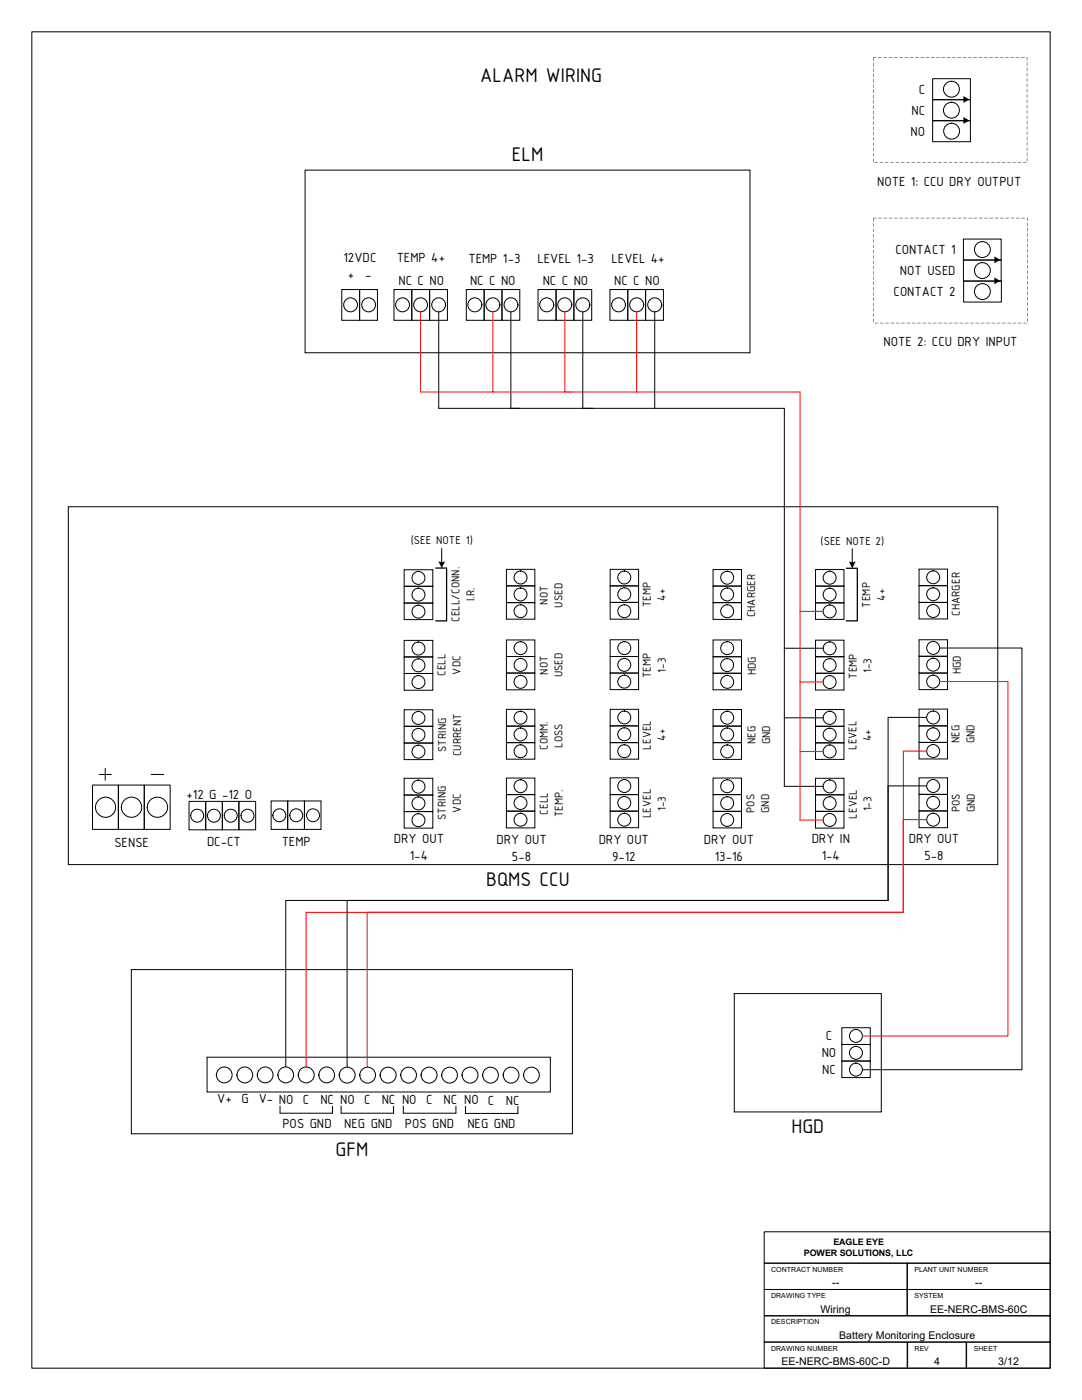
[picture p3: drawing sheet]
<svg xmlns="http://www.w3.org/2000/svg" width="216mm" height="279mm" viewBox="0 0 216 279" stroke-linecap="round" stroke-linejoin="round" font-family="sans-serif">
<g fill="none" stroke="#000" stroke-width=".2">
<path d="M6.3 6.3h203.2v266.7h-203.2zM186.1 19.9h7.5v4.2h-7.5zM186.1 15.7h7.5v4.2h-7.5zM60.9 34h88.7v36.4h-88.7zM186.1 24.1h7.5v4.2h-7.5zM68.2 57.8h3.6v6.1h-3.6zM71.8 57.8h3.5v6.1h-3.5zM78.6 57.8h3.6v6.1h-3.6zM82.2 57.8h3.5v6.1h-3.5zM85.7 57.8h3.6v6.1h-3.6zM93 57.8h3.6v6.1h-3.6zM96.6 57.8h3.6v6.1h-3.6z"/>
<path d="M100.2 57.8h3.5v6.1h-3.5zM107.4 57.8h3.6v6.1h-3.6zM111 57.8h3.5v6.1h-3.5zM114.5 57.8h3.6v6.1h-3.6zM121.7 57.8h3.6v6.1h-3.6zM125.3 57.8h3.5v6.1h-3.5zM128.8 57.8h3.6v6.1h-3.6zM192.2 51.9h7.6v4.2h-7.6zM192.2 47.7h7.6v4.2h-7.6zM192.3 56.1h7.5v4.2h-7.5zM87.5 62.2v19.3h16.3M101.9 62.2v19.3h16.5"/>
<path d="M116.3 62.2v19.3h14.3M130.6 62.2v19.3M130.6 81.5h25.9v75.4h7.8M13.6 101.1h185.5v71.5h-185.5zM80.6 113.7h5.8v3.3h-5.8zM80.6 117h5.8v3.4h-5.8zM88.1 109.5v2.9M101 113.6h5.7v3.3h-5.7zM101 116.9h5.7v3.4h-5.7zM121.8 113.6h5.6v3.3h-5.6zM121.8 116.9h5.6v3.3h-5.6zM142.3 113.7h5.7v3.3h-5.7z"/>
<path d="M142.3 117h5.7v3.3h-5.7zM162.7 113.7h5.7v3.3h-5.7zM162.7 117h5.7v3.3h-5.7zM170.1 109.5v2.9M183.4 113.6h5.7v3.3h-5.7zM183.4 116.9h5.7v3.3h-5.7zM80.6 127.8h5.8v3.3h-5.8zM80.6 131.1h5.8v3.3h-5.8zM80.6 134.4h5.8v3.4h-5.8zM80.6 120.4h5.8v3.3h-5.8zM101 127.7h5.7v3.3h-5.7zM101 131h5.7v3.3h-5.7z"/>
<path d="M101 134.3h5.7v3.4h-5.7zM101 120.3h5.7v3.3h-5.7zM121.8 127.7h5.6v3.3h-5.6zM121.8 131h5.6v3.3h-5.6zM121.8 134.3h5.6v3.3h-5.6zM121.8 120.2h5.6v3.4h-5.6zM142.3 127.7h5.7v3.4h-5.7zM142.3 131.1h5.7v3.3h-5.7zM142.3 134.4h5.7v3.3h-5.7zM142.3 120.3h5.7v3.3h-5.7zM156.5 129.4h7.8M162.7 127.8h5.7v3.3h-5.7z"/>
<path d="M162.7 131.1h5.7v3.3h-5.7zM162.7 134.4h5.7v3.3h-5.7zM162.7 120.3h5.7v3.3h-5.7zM183.4 127.7h5.7v3.3h-5.7zM183.4 131h5.7v3.3h-5.7zM183.4 134.3h5.7v3.3h-5.7zM183.4 120.2h5.7v3.3h-5.7zM187.5 129.3h16.4v84.2h-31.8M18.5 156.7h5.1v8.8h-5.1zM19.8 154.6h2.5M21 153.3v2.5M23.6 156.7h5.2v8.8h-5.2z"/>
<path d="M28.8 156.7h5.2v8.8h-5.2zM30.1 154.6h2.6M37.7 159.9h3.3v5.7h-3.3zM41.1 159.9h3.3v5.7h-3.3zM44.4 159.9h3.3v5.7h-3.3zM47.7 159.9h3.3v5.7h-3.3zM54.1 159.9h3.3v5.6h-3.3zM57.4 159.9h3.3v5.6h-3.3zM60.7 159.9h3.4v5.6h-3.4zM80.6 155.3h5.8v3.4h-5.8zM80.6 158.7h5.8v3.3h-5.8zM80.6 141.6h5.8v3.3h-5.8z"/>
<path d="M80.6 144.9h5.8v3.4h-5.8zM80.6 148.3h5.8v3.3h-5.8zM101 155.3h5.7v3.3h-5.7zM101 158.6h5.7v3.3h-5.7zM101 141.6h5.7v3.3h-5.7zM101 144.9h5.7v3.3h-5.7zM101 148.2h5.7v3.3h-5.7zM121.8 155.2h5.6v3.4h-5.6zM121.8 158.6h5.6v3.3h-5.6zM121.8 141.6h5.6v3.3h-5.6zM121.8 144.9h5.6v3.3h-5.6zM121.8 148.2h5.6v3.3h-5.6z"/>
<path d="M142.3 155.3h5.7v3.3h-5.7zM142.3 158.6h5.7v3.3h-5.7zM142.3 141.6h5.7v3.3h-5.7zM142.3 144.9h5.7v3.3h-5.7zM142.3 148.2h5.7v3.4h-5.7zM156.5 143.3h7.8M162.7 155.3h5.7v3.3h-5.7zM162.7 158.6h5.7v3.3h-5.7zM162.7 141.6h5.7v3.3h-5.7zM162.7 144.9h5.7v3.4h-5.7zM162.7 148.3h5.7v3.3h-5.7zM183.4 155.2h5.7v3.3h-5.7z"/>
<path d="M183.4 158.5h5.7v3.3h-5.7zM183.4 141.5h5.7v3.4h-5.7zM183.4 144.9h5.7v3.3h-5.7zM183.4 148.2h5.7v3.3h-5.7zM184.9 156.8h-7.7v22.9h-120.2v33.2M184.9 143.2h-7.7v36.5h-107.9v33.3M80.6 162h5.8v3.3h-5.8zM101 161.9h5.7v3.3h-5.7zM121.8 161.9h5.6v3.3h-5.6zM142.3 161.9h5.7v3.3h-5.7zM162.7 161.9h5.7v3.4h-5.7zM183.4 161.8h5.7v3.4h-5.7z"/>
<path d="M26.2 193.5h88v32.8h-88zM146.5 198.3h29.4v23.6h-29.4zM41.3 211h68.5v6.9h-68.5zM168 205.1h5.7v3.3h-5.7zM168 208.4h5.7v3.4h-5.7zM168 211.8h5.7v3.3h-5.7zM55.9 220.8v1.3M55.9 222.2h10.4M66.3 220.8v1.3M68.1 222.2h10.4M68.1 220.8v1.3M78.5 220.8v1.3"/>
<path d="M80.5 222.2h10.4M80.5 220.8v1.3M91 220.8v1.3M92.9 220.8v1.3M103.3 220.9v1.3h-10.4M152.5 252.1h28.5v5.2h-28.5zM152.5 257.3h28.5v5.3h-28.5zM152.5 245.8h57v6.3h-57zM181 252.1h28.5v5.2h-28.5zM181 257.3h28.5v5.3h-28.5zM152.5 262.6h57v5.2h-57zM152.5 267.8h28.5v5.2h-28.5z"/>
<path d="M181.1 267.8h11.7v5.2h-11.7zM192.9 267.8h16.6v5.2h-16.6z"/>
<circle cx="189.8" cy="17.8" r="1.59"/>
<circle cx="189.8" cy="22" r="1.59"/>
<circle cx="189.9" cy="26.2" r="1.59"/>
<circle cx="196" cy="54" r="1.58"/>
<circle cx="196" cy="49.8" r="1.58"/>
<circle cx="196" cy="58.2" r="1.58"/>
<circle cx="69.9" cy="60.8" r="1.39"/>
<circle cx="73.5" cy="60.8" r="1.39"/>
<circle cx="80.3" cy="60.8" r="1.39"/>
<circle cx="83.9" cy="60.8" r="1.39"/>
<circle cx="87.5" cy="60.8" r="1.38"/>
<circle cx="94.7" cy="60.8" r="1.39"/>
<circle cx="98.3" cy="60.8" r="1.39"/>
<circle cx="101.9" cy="60.8" r="1.39"/>
<circle cx="109.1" cy="60.8" r="1.39"/>
<circle cx="112.7" cy="60.8" r="1.39"/>
<circle cx="116.3" cy="60.8" r="1.39"/>
<circle cx="123.4" cy="60.8" r="1.39"/>
<circle cx="127" cy="60.8" r="1.39"/>
<circle cx="130.6" cy="60.8" r="1.39"/>
<circle cx="83.5" cy="118.7" r="1.3"/>
<circle cx="83.5" cy="115.3" r="1.29"/>
<circle cx="103.9" cy="115.3" r="1.3"/>
<circle cx="103.9" cy="118.6" r="1.29"/>
<circle cx="124.6" cy="118.6" r="1.3"/>
<circle cx="124.6" cy="115.2" r="1.29"/>
<circle cx="145.1" cy="115.3" r="1.29"/>
<circle cx="145.1" cy="118.6" r="1.29"/>
<circle cx="165.5" cy="115.3" r="1.3"/>
<circle cx="165.5" cy="118.7" r="1.29"/>
<circle cx="186.2" cy="115.2" r="1.3"/>
<circle cx="186.2" cy="118.6" r="1.29"/>
<circle cx="83.5" cy="136.1" r="1.3"/>
<circle cx="83.5" cy="129.4" r="1.29"/>
<circle cx="83.5" cy="122.1" r="1.29"/>
<circle cx="83.5" cy="132.8" r="1.29"/>
<circle cx="103.9" cy="132.7" r="1.3"/>
<circle cx="103.9" cy="122" r="1.29"/>
<circle cx="103.9" cy="129.3" r="1.29"/>
<circle cx="103.9" cy="136.1" r="1.29"/>
<circle cx="124.6" cy="136" r="1.3"/>
<circle cx="124.6" cy="132.7" r="1.29"/>
<circle cx="124.6" cy="129.3" r="1.29"/>
<circle cx="124.6" cy="122" r="1.29"/>
<circle cx="145.1" cy="129.4" r="1.3"/>
<circle cx="145.1" cy="122" r="1.3"/>
<circle cx="145.1" cy="132.7" r="1.29"/>
<circle cx="145.1" cy="136.1" r="1.29"/>
<circle cx="165.5" cy="132.7" r="1.3"/>
<circle cx="165.5" cy="129.4" r="1.29"/>
<circle cx="165.5" cy="122" r="1.29"/>
<circle cx="165.5" cy="136.1" r="1.29"/>
<circle cx="186.2" cy="132.7" r="1.3"/>
<circle cx="186.2" cy="136" r="1.29"/>
<circle cx="186.2" cy="121.9" r="1.29"/>
<circle cx="186.2" cy="129.3" r="1.29"/>
<circle cx="83.5" cy="143.3" r="1.3"/>
<circle cx="83.5" cy="146.7" r="1.29"/>
<circle cx="83.5" cy="150" r="1.29"/>
<circle cx="83.5" cy="157" r="1.29"/>
<circle cx="103.9" cy="149.9" r="1.3"/>
<circle cx="103.9" cy="146.6" r="1.29"/>
<circle cx="103.9" cy="156.9" r="1.29"/>
<circle cx="103.9" cy="143.2" r="1.29"/>
<circle cx="124.6" cy="156.9" r="1.3"/>
<circle cx="124.6" cy="146.5" r="1.3"/>
<circle cx="124.6" cy="149.9" r="1.29"/>
<circle cx="124.6" cy="143.2" r="1.29"/>
<circle cx="145.1" cy="156.9" r="1.3"/>
<circle cx="145.1" cy="146.6" r="1.3"/>
<circle cx="145.1" cy="143.2" r="1.29"/>
<circle cx="145.1" cy="150" r="1.29"/>
<circle cx="165.5" cy="143.2" r="1.3"/>
<circle cx="165.5" cy="150" r="1.3"/>
<circle cx="165.5" cy="146.6" r="1.29"/>
<circle cx="165.5" cy="156.9" r="1.29"/>
<circle cx="186.2" cy="149.9" r="1.3"/>
<circle cx="186.2" cy="156.9" r="1.29"/>
<circle cx="186.2" cy="143.2" r="1.29"/>
<circle cx="186.2" cy="146.5" r="1.29"/>
<circle cx="21.1" cy="161.1" r="2.01"/>
<circle cx="26.2" cy="161.1" r="2.02"/>
<circle cx="31.4" cy="161.1" r="2.02"/>
<circle cx="39.3" cy="162.8" r="1.29"/>
<circle cx="42.7" cy="162.8" r="1.29"/>
<circle cx="46" cy="162.8" r="1.29"/>
<circle cx="49.4" cy="162.8" r="1.3"/>
<circle cx="55.7" cy="162.7" r="1.3"/>
<circle cx="59.1" cy="162.7" r="1.29"/>
<circle cx="62.5" cy="162.7" r="1.29"/>
<circle cx="83.5" cy="163.7" r="1.3"/>
<circle cx="83.5" cy="160.3" r="1.29"/>
<circle cx="103.9" cy="163.6" r="1.3"/>
<circle cx="103.9" cy="160.3" r="1.29"/>
<circle cx="124.6" cy="160.2" r="1.29"/>
<circle cx="124.6" cy="163.6" r="1.29"/>
<circle cx="145.1" cy="160.3" r="1.29"/>
<circle cx="145.1" cy="163.6" r="1.29"/>
<circle cx="165.5" cy="163.6" r="1.3"/>
<circle cx="165.6" cy="160.3" r="1.29"/>
<circle cx="186.2" cy="160.2" r="1.3"/>
<circle cx="186.2" cy="163.6" r="1.29"/>
<circle cx="44.8" cy="214.5" r="1.58"/>
<circle cx="48.9" cy="214.5" r="1.57"/>
<circle cx="52.9" cy="214.5" r="1.58"/>
<circle cx="57" cy="214.5" r="1.57"/>
<circle cx="61.1" cy="214.5" r="1.58"/>
<circle cx="65.2" cy="214.5" r="1.57"/>
<circle cx="69.3" cy="214.6" r="1.58"/>
<circle cx="73.4" cy="214.6" r="1.57"/>
<circle cx="77.4" cy="214.6" r="1.58"/>
<circle cx="81.5" cy="214.6" r="1.58"/>
<circle cx="85.6" cy="214.6" r="1.59"/>
<circle cx="89.7" cy="214.6" r="1.58"/>
<circle cx="93.8" cy="214.6" r="1.59"/>
<circle cx="97.9" cy="214.6" r="1.58"/>
<circle cx="102" cy="214.6" r="1.57"/>
<circle cx="106.1" cy="214.6" r="1.58"/>
<circle cx="170.8" cy="206.7" r="1.3"/>
<circle cx="170.8" cy="210.1" r="1.29"/>
<circle cx="170.8" cy="213.5" r="1.29"/>
</g>
<path d="M83.9 62.2v16h14.4M98.3 62.2v16h15.9M112.7 62.2v16h14.3M127 78.2h32.6v85.5h4.7M127 62.2v16M159.6 136.1h4.7M159.6 122h4.7M187.5 136h13.6v70.8h-29M159.6 150h4.7M184.8 149.9h-4.5v32.2h-107v30.9M184.9 163.6h-4.7v18.5h-119.1v30.8" fill="none" stroke="#f00" stroke-width=".2"/>
<g fill="#000">
<path d="M174.2 11.5l.1 .7zM174.2 12.6l.1 .7zM174.2 13.6l.1 .8zM174.2 14.7l.1 .7zM174.2 15.7l.1 .8zM174.2 16.8l.1 .7zM174.2 17.9l.1 .7zM174.2 18.9l.1 .7zM174.2 20l.1 .7zM174.2 21l.1 .8zM174.2 22.1l.1 .7zM174.2 23.2l.1 .7zM174.2 24.2l.1 .7zM174.2 25.3l.1 .7zM174.2 26.3l.1 .8zM174.2 27.4l.1 .7zM174.2 28.4l.1 .8zM174.2 29.5l.1 .7zM174.2 30.6l.1 .7zM174.2 31.6l.1 .7zM174.5 32.4l.7 .1zM175.6 32.4l.6 .1zM176.6 32.4l.7 .1zM177.7 32.4l.7 .1zM178.7 32.4l.7 .1zM179.8 32.4l.7 .1zM180.8 32.4l.7 .1zM181.9 32.4l.7 .1zM183 32.4l.6 .1zM184 32.4l.7 .1zM185.1 32.4l.7 .1zM186.1 32.4l.7 .1zM187.2 32.4l.7 .1zM188.3 32.4l.6 .1zM189.3 32.4l.7 .1zM190.4 32.4l.7 .1zM191.4 32.4l.7 .1zM192.5 32.4l.7 .1zM193.5 32.4l.7 .1zM194.6 32.4l.7 .1zM195.7 32.4l.6 .1zM196.7 32.4l.7 .1zM197.8 32.4l.7 .1zM198.8 32.4l.7 .1zM199.9 32.4l.7 .1zM201 32.4l.6 .1zM202 32.4l.7 .1zM203.1 32.4l.7 .1zM204.1 32.4l.7 .1zM204.9 31.5l.1 .7zM204.9 30.4l.1 .8zM204.9 29.4l.1 .7zM204.9 28.3l.1 .7zM204.9 27.3l.1 .7zM204.9 26.2l.1 .7zM204.9 25.1l.1 .8zM204.9 24.1l.1 .7zM204.9 23l.1 .7zM204.9 22l.1 .7zM204.9 20.9l.1 .7zM204.9 19.9l.1 .7zM204.9 18.8l.1 .7zM204.9 17.7l.1 .8zM204.9 16.7l.1 .7zM204.9 15.6l.1 .7zM204.9 14.6l.1 .7zM204.9 13.5l.1 .7zM204.9 12.4l.1 .8zM204.8 11.5h.2v.6l-.1-.5zM203.8 11.5l.7 .1zM202.7 11.5l.7 .1zM201.6 11.5l.8 .1zM200.6 11.5l.7 .1zM199.5 11.5l.7 .1zM198.5 11.5l.7 .1zM197.4 11.5l.7 .1zM196.3 11.5l.8 .1zM195.3 11.5l.7 .1zM194.2 11.5l.7 .1zM193.2 11.5l.7 .1zM192.1 11.5l.7 .1zM191.1 11.5l.7 .1zM190 11.5l.7 .1zM188.9 11.5l.8 .1zM187.9 11.5l.7 .1zM186.8 11.5l.7 .1zM185.8 11.5l.7 .1zM184.7 11.5l.7 .1zM183.6 11.5l.8 .1zM182.6 11.5l.7 .1zM181.5 11.5l.7 .1zM180.5 11.5l.7 .1zM179.4 11.5l.7 .1zM178.4 11.5l.7 .1zM177.3 11.5l.7 .1zM176.2 11.5l.8 .1zM175.2 11.5l.7 .1zM174.3 11.5l.5 .1z"/>
<path d="M174.3 43.5l.1 .7zM174.3 44.6l.1 .7zM174.3 45.6l.1 .7zM174.3 46.7l.1 .7zM174.3 47.8l.1 .6zM174.3 48.8l.1 .7zM174.3 49.9l.1 .6zM174.3 50.9l.1 .7zM174.3 52l.1 .7zM174.3 53l.1 .7zM174.3 54.1l.1 .7zM174.3 55.2l.1 .6zM174.3 56.2l.1 .7zM174.3 57.3l.1 .7zM174.3 58.3l.1 .7zM174.3 59.4l.1 .7zM174.3 60.5l.1 .6zM174.3 61.5l.1 .7zM174.3 62.6l.1 .6zM174.3 63.6l.1 .7zM174.5 64.4l.8 .1zM175.6 64.4l.7 .1zM176.7 64.4l.7 .1zM177.7 64.4l.7 .1zM178.8 64.4l.7 .1zM179.8 64.4l.8 .1zM180.9 64.4l.7 .1zM181.9 64.4l.8 .1zM183 64.4l.7 .1zM184.1 64.4l.7 .1zM185.1 64.4l.7 .1zM186.2 64.4l.7 .1zM187.2 64.4l.8 .1zM188.3 64.4l.7 .1zM189.4 64.4l.7 .1zM190.4 64.4l.7 .1zM191.5 64.4l.7 .1zM192.5 64.4l.8 .1zM193.6 64.4l.7 .1zM194.6 64.4l.8 .1zM195.7 64.4l.7 .1zM196.8 64.4l.7 .1zM197.8 64.4l.7 .1zM198.9 64.4l.7 .1zM199.9 64.4l.8 .1zM201 64.4l.7 .1zM202.1 64.4l.7 .1zM203.1 64.4l.7 .1zM204.2 64.4l.7 .1zM204.9 63.5l.1 .7zM204.9 62.4l.1 .8zM204.9 61.4l.1 .7zM204.9 60.3l.1 .7zM204.9 59.3l.1 .7zM204.9 58.2l.1 .7zM204.9 57.1l.1 .8zM204.9 56.1l.1 .7zM204.9 55l.1 .8zM204.9 54l.1 .7zM204.9 52.9l.1 .7zM204.9 51.9l.1 .7zM204.9 50.8l.1 .7zM204.9 49.7l.1 .8zM204.9 48.7l.1 .7zM204.9 47.6l.1 .7zM204.9 46.6l.1 .7zM204.9 45.5l.1 .7zM204.9 44.4l.1 .8zM204.9 43.5h.1v.6v-.5zM203.8 43.5l.7 .1zM202.7 43.5l.8 .1zM201.7 43.5l.7 .1zM200.6 43.5l.7 .1zM199.6 43.5l.7 .1zM198.5 43.5l.7 .1zM197.4 43.5l.8 .1zM196.4 43.5l.7 .1zM195.3 43.5l.7 .1zM194.3 43.5l.7 .1zM193.2 43.5l.7 .1zM192.2 43.5l.7 .1zM191.1 43.5l.7 .1zM190 43.5l.8 .1zM189 43.5l.7 .1zM187.9 43.5l.7 .1zM186.9 43.5l.7 .1zM185.8 43.5l.7 .1zM184.7 43.5l.8 .1zM183.7 43.5l.7 .1zM182.6 43.5l.7 .1zM181.6 43.5l.7 .1zM180.5 43.5l.7 .1zM179.5 43.5l.7 .1zM178.4 43.5l.7 .1zM177.3 43.5l.8 .1zM176.3 43.5l.7 .1zM175.2 43.5l.7 .1zM174.3 43.5l.6 .1z"/>
</g>
<g fill="#000">
<path d="M192.2 19.2l1.2 .7-1.2 .6zM192.2 23.4l1.2 .6-1.2 .7zM198.4 51.2l1.2 .7-1.2 .6zM198.4 55.4l1.2 .6-1.2 .7z"/>
<path d="M87.5 112a1.52 1.52 0 0 0 1.3 0l-.7 1.4z" fill-rule="evenodd"/>
<path d="M169.4 112a1.38 1.38 0 0 0 1.4 0l-.7 1.4z" fill-rule="evenodd"/>
</g>
<path d="M87 113.4h2M89.1 113.4v10.5M168.9 113.4h2.1M171.1 113.4v10.5M87 123.9h2M168.9 123.9h2.1" fill="none" stroke="#000" stroke-width=".25"/>
<g font-size="4.2">
<text x="95.8" y="16.3">ALARM WIRING</text>
<text x="102.1" y="32.2">ELM</text>
<text x="97" y="176.8">BQMS CCU</text>
<text x="157.9" y="226.1">HGD</text>
<text x="67" y="230.7">GFM</text>
</g>
<g font-size="2.8">
<text x="181.9" y="22.9">NC</text>
<text x="183.3" y="18.7">C</text>
<text x="181.7" y="27.1">NO</text>
<text x="175" y="37.1">NOTE 1: CCU DRY OUTPUT</text>
<text x="68.5" y="52.3">12VDC</text>
<text x="79.2" y="52.3">TEMP 4+</text>
<text x="93.5" y="52.5">TEMP 1-3</text>
<text x="107.2" y="52.4">LEVEL 1-3</text>
<text x="122" y="52.4">LEVEL 4+</text>
<text x="178.7" y="50.7">CONTACT 1</text>
<text x="69.4" y="55.7">+</text>
<text x="72.9" y="55.7">-</text>
<text x="79.5" y="56.9">NC C NO</text>
<text x="93.8" y="56.9">NC C NO</text>
<text x="108.3" y="56.9">NC C NO</text>
<text x="122.6" y="56.9">NC C NO</text>
<text x="178.3" y="59.1">CONTACT 2</text>
<text x="179.6" y="54.9">NOT USED</text>
<text x="176.3" y="69.1">NOTE 2: CCU DRY INPUT</text>
<text x="37.2" y="159.5">+12 G -12 O</text>
<text x="22.8" y="169">SENSE</text>
<text x="41.3" y="168.8">DC-CT</text>
<text x="56.2" y="168.8">TEMP</text>
<text x="78.6" y="168.3">DRY OUT</text>
<text x="81.8" y="171.7">1-4</text>
<text x="99.1" y="168.4">DRY OUT</text>
<text x="102.2" y="171.8">5-8</text>
<text x="119.5" y="168.4">DRY OUT</text>
<text x="122.1" y="171.8">9-12</text>
<text x="140.5" y="168.4">DRY OUT</text>
<text x="142.6" y="171.8">13-16</text>
<text x="162" y="168.3">DRY IN</text>
<text x="164" y="171.7">1-4</text>
<text x="181.4" y="168.3">DRY OUT</text>
<text x="184.4" y="171.7">5-8</text>
<text x="164.8" y="207.6">C</text>
<text x="164" y="210.9">NO</text>
<text x="164" y="214.3">NC</text>
<text x="43.3" y="220.2">V+ G</text>
<text x="51.6" y="220.2">V- NO C</text>
<text x="63.9" y="220.3">NC NO C</text>
<text x="76.2" y="220.3">NC NO C</text>
<text x="88.5" y="220.3">NC NO C</text>
<text x="100.9" y="220.4">NC</text>
<text x="56.3" y="225.1">POS GND</text>
<text x="68.7" y="225.1">NEG GND</text>
<text x="80.8" y="225.1">POS GND</text>
<text x="93.3" y="225.2">NEG GND</text>
</g>
<g font-size="2.5">
<text x="82" y="108.6">(SEE NOTE 1)</text>
<text x="163.7" y="108.7">(SEE NOTE 2)</text>
<text x="94.7" y="120" transform="rotate(-90 94.7 120)">I.R.</text>
<text x="132.8" y="119.8" transform="rotate(-90 132.8 119.8)">4+</text>
<text x="176.6" y="119.9" transform="rotate(-90 176.6 119.9)">4+</text>
<text x="91.7" y="124.1" transform="rotate(-90 91.7 124.1)">CELL/CONN.</text>
<text x="109.3" y="120.7" transform="rotate(-90 109.3 120.7)">NOT</text>
<text x="112.3" y="121.2" transform="rotate(-90 112.3 121.2)">USED</text>
<text x="129.8" y="121.2" transform="rotate(-90 129.8 121.2)">TEMP</text>
<text x="150.7" y="123.2" transform="rotate(-90 150.7 123.2)">CHARGER</text>
<text x="173.6" y="121.2" transform="rotate(-90 173.6 121.2)">TEMP</text>
<text x="191.6" y="122.9" transform="rotate(-90 191.6 122.9)">CHARGER</text>
<text x="88.9" y="134.9" transform="rotate(-90 88.9 134.9)">CELL</text>
<text x="91.9" y="134.6" transform="rotate(-90 91.9 134.6)">VDC</text>
<text x="109.3" y="134.6" transform="rotate(-90 109.3 134.6)">NOT</text>
<text x="112.3" y="135.2" transform="rotate(-90 112.3 135.2)">USED</text>
<text x="129.9" y="135.4" transform="rotate(-90 129.9 135.4)">TEMP</text>
<text x="132.8" y="134.3" transform="rotate(-90 132.8 134.3)">1-3</text>
<text x="150.8" y="134.7" transform="rotate(-90 150.8 134.7)">HDG</text>
<text x="170.9" y="135.4" transform="rotate(-90 170.9 135.4)">TEMP</text>
<text x="173.9" y="134.4" transform="rotate(-90 173.9 134.4)">1-3</text>
<text x="191.7" y="134.6" transform="rotate(-90 191.7 134.6)">HGD</text>
<text x="109.3" y="149.6" transform="rotate(-90 109.3 149.6)">COMM.</text>
<text x="112.3" y="149.2" transform="rotate(-90 112.3 149.2)">LOSS</text>
<text x="129.8" y="149.6" transform="rotate(-90 129.8 149.6)">LEVEL</text>
<text x="132.8" y="147.8" transform="rotate(-90 132.8 147.8)">4+</text>
<text x="150.7" y="148.5" transform="rotate(-90 150.7 148.5)">NEG</text>
<text x="153.7" y="148.5" transform="rotate(-90 153.7 148.5)">GND</text>
<text x="170.9" y="149.6" transform="rotate(-90 170.9 149.6)">LEVEL</text>
<text x="173.9" y="147.9" transform="rotate(-90 173.9 147.9)">4+</text>
<text x="191.5" y="148.3" transform="rotate(-90 191.5 148.3)">NEG</text>
<text x="194.4" y="148.4" transform="rotate(-90 194.4 148.4)">GND</text>
<text x="89" y="150.1" transform="rotate(-90 89 150.1)">STRING</text>
<text x="92" y="151" transform="rotate(-90 92 151)">CURRENT</text>
<text x="132.8" y="161.9" transform="rotate(-90 132.8 161.9)">1-3</text>
<text x="173.9" y="161.9" transform="rotate(-90 173.9 161.9)">1-3</text>
<text x="89" y="163.7" transform="rotate(-90 89 163.7)">STRING</text>
<text x="91.9" y="162.2" transform="rotate(-90 91.9 162.2)">VDC</text>
<text x="109.3" y="162.6" transform="rotate(-90 109.3 162.6)">CELL</text>
<text x="112.3" y="163.1" transform="rotate(-90 112.3 163.1)">TEMP.</text>
<text x="129.9" y="163.3" transform="rotate(-90 129.9 163.3)">LEVEL</text>
<text x="150.5" y="162.3" transform="rotate(-90 150.5 162.3)">POS</text>
<text x="153.5" y="162.3" transform="rotate(-90 153.5 162.3)">GND</text>
<text x="170.9" y="163.4" transform="rotate(-90 170.9 163.4)">LEVEL</text>
<text x="191.6" y="162.1" transform="rotate(-90 191.6 162.1)">POS</text>
<text x="194.5" y="162.1" transform="rotate(-90 194.5 162.1)">GND</text>
</g>
<g font-size="2.1">
<text x="166.1" y="256.7">--</text>
<text x="194.6" y="256.7">--</text>
<text x="163.7" y="262">Wiring</text>
<text x="185.6" y="262">EE-NERC-BMS-60C</text>
<text x="167.5" y="267.2">Battery Monitoring Enclosure</text>
<text x="156" y="272.4">EE-NERC-BMS-60C-D</text>
<text x="186.4" y="272.4">4</text>
<text x="199.2" y="272.4">3/12</text>
</g>
<g font-size="1.8">
<text x="160.4" y="250.6">POWER SOLUTIONS, LLC</text>
<text x="166.3" y="248.5">EAGLE EYE</text>
</g>
<g font-size="1.4">
<text x="153.9" y="253.9">CONTRACT NUMBER</text>
<text x="182.5" y="253.9">PLANT UNIT NUMBER</text>
<text x="153.9" y="259.1">DRAWING TYPE</text>
<text x="182.5" y="259.1">SYSTEM</text>
<text x="153.9" y="264.3">DESCRIPTION</text>
<text x="153.9" y="269.6">DRAWING NUMBER</text>
<text x="182.5" y="269.6">REV</text>
<text x="194.3" y="269.6">SHEET</text>
</g>
</svg>
